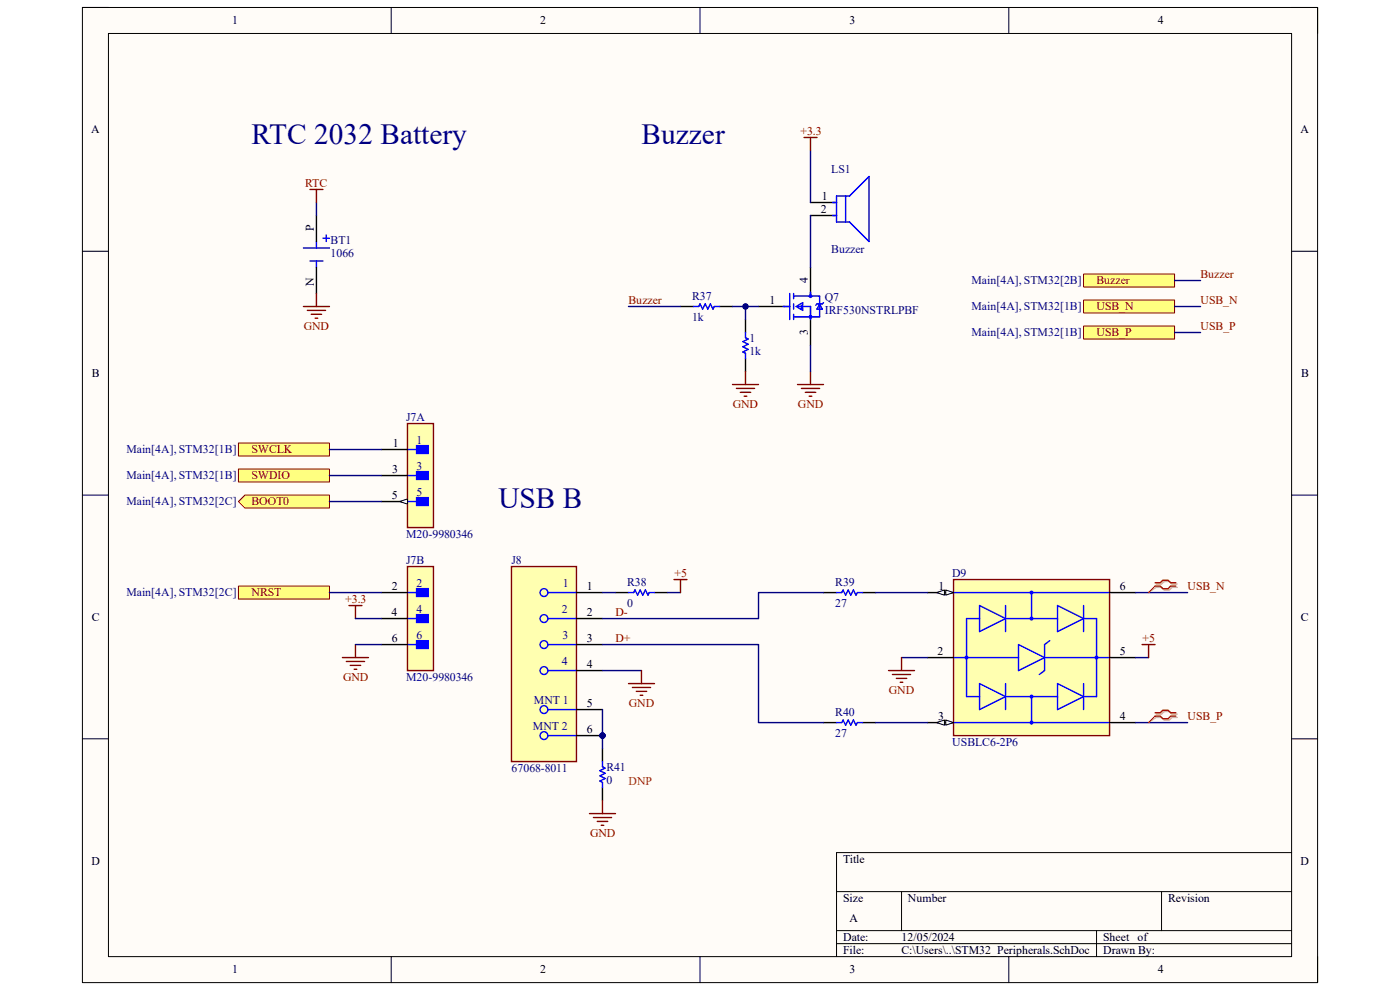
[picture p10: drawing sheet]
<svg xmlns="http://www.w3.org/2000/svg" width="297mm" height="210mm" viewBox="0 0 297 210" stroke-linecap="round" stroke-linejoin="round" font-family="sans-serif">
<path d="M17.5 1.6h262v206.8h-262z" fill-rule="evenodd" fill="#fffcf8"/>
<path d="M17.5 1.6h262v206.8h-262z" fill="none" stroke="#000" stroke-width=".21"/>
<path d="M23 7.1h251v195.8h-251z" fill-rule="evenodd" fill="#fffcf8"/>
<g fill="none" stroke="#000" stroke-width=".21">
<path d="M17.5 1.6h5.5M23 7.1h251v195.8h-251zM83 1.6v5.5M148.5 1.6v5.5M214 1.6v5.5M274 1.6h5.5v5.5M17.5 53.3h5.5M274 53.3h5.5M17.5 105h5.5M274 105h5.5M17.5 156.7h5.5M274 156.7h5.5"/>
<path d="M177.5 189.1h96.5M177.5 197.4h96.5M191.3 189.1v8.3M232.6 197.4v5.5M246.4 189.1v8.3M274 180.9h-96.5v22M83 202.9v5.5M148.5 202.9v5.5M177.5 200.2h96.5M214 202.9v5.5M279.5 202.9v5.5"/>
</g>
<g fill="none" stroke="#00f" stroke-width=".3">
<path d="M64.4 52.6h5.5M65.8 55.4h2.7M67.1 51.2v1.4M67.1 55.4v1.3M68.5 50.5h1.4M69.2 49.9v1.3M176.6 43h.9M176.6 45.7h.9M177.5 41.6h2.7l4.2-4.2v13.8l-4.2-4.1h-2.7zM179.4 41.6v5.5M147.1 65h1.1l.3-.5 .6 1.1 .5-1.1 .6 1.1 .5-1.1 .6 1.1 .2-.6h1.1M158.2 70.5v1.1l.5 .3-1.1 .6 1.1 .5-1.1 .6 1.1 .5-1.1 .6 .6 .3v1.1"/>
<path d="M166.2 65h1.3M167.5 62.3v5.5M168.4 62.3v1.1M168.4 64.5v1.1M168.4 66.7v1.1M168.4 62.8h5.5v4.4h-5.5M168.9 65l1.4-.8v1.6zM169.2 65h2.7v2.8M170 64.7v.9M171.9 62v.8M173.9 64.5l.5 1.1h-1.1zM174.7 64.2l-.3 .3h-1.1l-.2 .2"/>
<circle cx="171.9" cy="67.2" r=".28"/>
<circle cx="171.9" cy="62.8" r=".28"/>
</g>
<path d="M67.1 45.7v5.5M67.1 56.7v5.6M171.9 43h5.6M171.9 45.7h5.6M171.9 56.7v5.6M144.4 65h2.7M152.6 65h2.8M158.2 67.8v2.7M158.2 76.1v2.7M160.9 65h5.5M171.9 67.8v5.5" fill="none" stroke="#000" stroke-width=".3"/>
<circle cx="127.8" cy="156" r=".55" fill="#000080"/>
<circle cx="127.8" cy="156" r=".55" fill="none" stroke="#000080" stroke-width=".21"/>
<path d="M108.5 120.2h13.8v41.4h-13.8z" fill-rule="evenodd" fill="#ffffb0"/>
<path d="M108.5 120.2h13.8v41.4h-13.8z" fill="none" stroke="#800000" stroke-width=".3"/>
<g fill="none" stroke="#00f" stroke-width=".3">
<path d="M116.2 125.7h6.1M116.2 131.2h6.1M116.2 136.7h6.1M116.2 142.3h6.1M116.2 150.5h6.1M116.2 156h6.1"/>
<circle cx="115.4" cy="125.7" r=".83"/>
<circle cx="115.4" cy="131.2" r=".83"/>
<circle cx="115.4" cy="136.7" r=".83"/>
<circle cx="115.4" cy="142.3" r=".83"/>
<circle cx="115.4" cy="150.5" r=".83"/>
<circle cx="115.4" cy="156" r=".83"/>
</g>
<path d="M122.3 125.7h5.5M122.3 131.2h5.5M122.3 136.7h5.5M122.3 142.3h5.5M122.3 150.5h5.5M122.3 156h5.5" fill="none" stroke="#000" stroke-width=".3"/>
<circle cx="127.8" cy="156" r=".55" fill="#000080"/>
<circle cx="127.8" cy="156" r=".55" fill="none" stroke="#000080" stroke-width=".21"/>
<path d="M130.6 125.7h2.7M138.8 125.7h2.8" fill="none" stroke="#000" stroke-width=".3"/>
<path d="M133.3 125.7h1.1l.3-.5 .6 1.1 .5-1.1 .6 1.1 .5-1.1 .6 1.1 .2-.6h1.1" fill="none" stroke="#00f" stroke-width=".3"/>
<path d="M202.3 122.9h33.1v33.2h-33.1z" fill-rule="evenodd" fill="#ffffb0"/>
<path d="M202.3 122.9h33.1v33.2h-33.1z" fill="none" stroke="#800000" stroke-width=".3"/>
<g fill="none" stroke="#00f" stroke-width=".3">
<path d="M202.3 139.5h13.8M202.3 125.7h33.1M207.8 128.5l5.5 2.7-5.5 2.8zM207.8 131.2h-2.7v16.6h2.7M213.3 128.5v5.5M213.3 131.2h11.1M216.1 136.7l5.5 2.8-5.5 2.8zM218.8 125.7v5.5M221.6 139.5h13.8M222.7 135.9l-1.1 .8v5.6l-1.1 .8M224.4 128.5l5.5 2.7-5.5 2.8zM229.9 128.5v5.5"/>
<path d="M229.9 131.2h2.7v16.6h-2.7M202.3 153.3h33.1M207.8 145l5.5 2.8-5.5 2.7zM213.3 145v5.5M213.3 147.8h11.1M218.8 147.8v5.5M224.4 145l5.5 2.8-5.5 2.7zM229.9 145v5.5"/>
<circle cx="205.1" cy="139.5" r=".28"/>
<circle cx="218.8" cy="125.7" r=".28"/>
<circle cx="218.8" cy="131.2" r=".28"/>
<circle cx="232.6" cy="139.5" r=".28"/>
<circle cx="218.8" cy="147.8" r=".28"/>
<circle cx="218.8" cy="153.3" r=".28"/>
</g>
<path d="M196.8 125.7h5.5" fill="none" stroke="#000" stroke-width=".3"/>
<path d="M200.6 125.2l1.7 .5-1.7 .6z" fill="#f8fcff"/>
<path d="M200.6 125.2l1.7 .5-1.7 .6z" fill="none" stroke="#000" stroke-width=".21"/>
<path d="M198.7 125.7l1.7-.5v1.1z" fill="#f8fcff"/>
<path d="M198.7 125.7l1.7-.5v1.1z" fill="none" stroke="#000" stroke-width=".21"/>
<path d="M196.8 139.5h5.5M196.8 153.3h5.5" fill="none" stroke="#000" stroke-width=".3"/>
<path d="M200.6 152.7l1.7 .6-1.7 .5z" fill="#f8fcff"/>
<path d="M200.6 152.7l1.7 .6-1.7 .5z" fill="none" stroke="#000" stroke-width=".21"/>
<path d="M198.7 153.3l1.7-.6v1.1z" fill="#f8fcff"/>
<path d="M198.7 153.3l1.7-.6v1.1z" fill="none" stroke="#000" stroke-width=".21"/>
<path d="M174.7 125.7h2.8M183 125.7h2.7M235.4 139.5h5.5M235.4 125.7h5.5M174.7 153.3h2.8M183 153.3h2.7M235.4 153.3h5.5" fill="none" stroke="#000" stroke-width=".3"/>
<path d="M177.5 125.7h1.1l.2-.5 .6 1.1 .5-1.1 .6 1.1 .5-1.1 .6 1.1 .3-.6h1.1M177.5 153.3h1.1l.2-.6 .6 1.1 .5-1.1 .6 1.1 .5-1.1 .6 1.1 .3-.5h1.1" fill="none" stroke="#00f" stroke-width=".3"/>
<path d="M229.9 58.1h19.3v2.8h-19.3z" fill-rule="evenodd" fill="#ffff80"/>
<path d="M229.9 58.1h19.3v2.8h-19.3z" fill="none" stroke="#800000" stroke-width=".21"/>
<path d="M229.9 63.6h19.3v2.8h-19.3z" fill-rule="evenodd" fill="#ffff80"/>
<path d="M229.9 63.6h19.3v2.8h-19.3z" fill="none" stroke="#800000" stroke-width=".21"/>
<path d="M229.9 69.2h19.3v2.7h-19.3z" fill-rule="evenodd" fill="#ffff80"/>
<path d="M229.9 69.2h19.3v2.7h-19.3z" fill="none" stroke="#800000" stroke-width=".21"/>
<path d="M127.8 158.8v2.8M127.8 167.1v2.7" fill="none" stroke="#000" stroke-width=".3"/>
<path d="M127.8 161.6v1.1l.6 .2-1.1 .6 1.1 .5-1.1 .6 1.1 .5-1.1 .6 .5 .3v1.1" fill="none" stroke="#00f" stroke-width=".3"/>
<path d="M50.6 94h19.3v2.7h-19.3z" fill-rule="evenodd" fill="#ffff80"/>
<path d="M50.6 94h19.3v2.7h-19.3z" fill="none" stroke="#800000" stroke-width=".21"/>
<path d="M50.6 99.5h19.3v2.8h-19.3z" fill-rule="evenodd" fill="#ffff80"/>
<path d="M50.6 99.5h19.3v2.8h-19.3z" fill="none" stroke="#800000" stroke-width=".21"/>
<path d="M50.6 106.4l1.4-1.4h17.9v2.8h-17.9z" fill-rule="evenodd" fill="#ffff80"/>
<path d="M50.6 106.4l1.4-1.4h17.9v2.8h-17.9z" fill="none" stroke="#800000" stroke-width=".21"/>
<path d="M50.6 124.3h19.3v2.8h-19.3z" fill-rule="evenodd" fill="#ffff80"/>
<path d="M50.6 124.3h19.3v2.8h-19.3z" fill="none" stroke="#800000" stroke-width=".21"/>
<path d="M86.4 89.8h5.6v22.1h-5.6z" fill-rule="evenodd" fill="#ffffb0"/>
<path d="M86.4 89.8h5.6v22.1h-5.6z" fill="none" stroke="#800000" stroke-width=".3"/>
<path d="M88.4 94.5h2.5v1.7h-2.5z" fill-rule="evenodd" fill="#00f"/>
<path d="M86.4 95.4h2M88.4 94.5h2.5v1.7h-2.5z" fill="none" stroke="#00f" stroke-width=".3"/>
<path d="M88.4 100h2.5v1.7h-2.5z" fill-rule="evenodd" fill="#00f"/>
<path d="M86.4 100.9h2M88.4 100h2.5v1.7h-2.5z" fill="none" stroke="#00f" stroke-width=".3"/>
<path d="M88.4 105.6h2.5v1.6h-2.5z" fill-rule="evenodd" fill="#00f"/>
<path d="M86.4 106.4h2M88.4 105.6h2.5v1.6h-2.5z" fill="none" stroke="#00f" stroke-width=".3"/>
<path d="M80.9 95.4h5.5M80.9 100.9h5.5M80.9 106.4h5.5" fill="none" stroke="#000" stroke-width=".3"/>
<path d="M84.8 106.4l1.6-.6v1.1z" fill="#f8fcff"/>
<path d="M84.8 106.4l1.6-.6v1.1z" fill="none" stroke="#000" stroke-width=".21"/>
<path d="M86.4 120.2h5.6v22.1h-5.6z" fill-rule="evenodd" fill="#ffffb0"/>
<path d="M86.4 120.2h5.6v22.1h-5.6z" fill="none" stroke="#800000" stroke-width=".3"/>
<path d="M88.4 124.9h2.5v1.6h-2.5z" fill-rule="evenodd" fill="#00f"/>
<path d="M86.4 125.7h2M88.4 124.9h2.5v1.6h-2.5z" fill="none" stroke="#00f" stroke-width=".3"/>
<path d="M88.4 130.4h2.5v1.6h-2.5z" fill-rule="evenodd" fill="#00f"/>
<path d="M86.4 131.2h2M88.4 130.4h2.5v1.6h-2.5z" fill="none" stroke="#00f" stroke-width=".3"/>
<path d="M88.4 135.9h2.5v1.7h-2.5z" fill-rule="evenodd" fill="#00f"/>
<path d="M86.4 136.7h2M88.4 135.9h2.5v1.7h-2.5z" fill="none" stroke="#00f" stroke-width=".3"/>
<path d="M80.9 125.7h5.5M80.9 131.2h5.5M80.9 136.7h5.5" fill="none" stroke="#000" stroke-width=".3"/>
<g fill="none" stroke="#800000" stroke-width=".3">
<path d="M64.4 65h5.5M65.2 65.8h3.9M66 66.7h2.2M66.9 67.5h.5M67.1 62.3v2.7M158.2 78.8v2.8M171.9 78.8v2.8M155.4 81.6h5.5M156.2 82.4h3.9M157.1 83.2h2.2M157.9 84.1h.5M169.2 81.6h5.5"/>
<path d="M170 82.4h3.9M170.8 83.2h2.3M171.7 84.1h.5M72.6 139.5h5.6M74 128.5h2.8M75.4 128.5v2.7M75.4 136.7v2.8M73.5 140.3h3.8M74.3 141.1h2.2M75.1 142h.6M125.1 172.6h5.5M125.9 173.4h3.9"/>
<path d="M126.7 174.3h2.2M127.5 175.1h.6M127.8 169.8v2.8"/>
</g>
<path d="M67.1 43v2.7M158.2 65v2.8" fill="none" stroke="#000080" stroke-width=".3"/>
<circle cx="158.2" cy="65" r=".55" fill="#000080"/>
<circle cx="158.2" cy="65" r=".55" fill="none" stroke="#000080" stroke-width=".21"/>
<path d="M171.9 31.9v11.1M171.9 45.7v11M133.3 65h11.1M127.8 150.5v5.5" fill="none" stroke="#000080" stroke-width=".3"/>
<circle cx="127.8" cy="156" r=".55" fill="#000080"/>
<circle cx="127.8" cy="156" r=".55" fill="none" stroke="#000080" stroke-width=".21"/>
<path d="M155.4 65h5.5M127.8 136.7h33.1v16.6h13.8M127.8 125.7h2.8M141.6 125.7h2.8M174.7 125.7h-13.8v5.5h-33.1M185.7 125.7h11.1M191.3 139.5h5.5M240.9 139.5h2.8M185.7 153.3h11.1" fill="none" stroke="#000080" stroke-width=".3"/>
<circle cx="158.2" cy="65" r=".55" fill="#000080"/>
<circle cx="158.2" cy="65" r=".55" fill="none" stroke="#000080" stroke-width=".21"/>
<path d="M249.2 59.5h5.5M249.2 65h5.5M249.2 70.5h5.5M127.8 156v2.8" fill="none" stroke="#000080" stroke-width=".3"/>
<circle cx="127.8" cy="156" r=".55" fill="#000080"/>
<circle cx="127.8" cy="156" r=".55" fill="none" stroke="#000080" stroke-width=".21"/>
<path d="M171.9 73.3v5.5M69.9 95.4h11M69.9 100.9h11M69.9 106.4h11M69.9 125.7h11M75.4 136.7h5.5M75.4 131.2h5.5M240.9 125.7h11M127.8 142.3h8.3M240.9 153.3h11" fill="none" stroke="#000080" stroke-width=".3"/>
<g fill="none" stroke="#800000" stroke-width=".3">
<path d="M170.6 29.2h2.7M171.9 29.2v2.7M65.8 40.2h2.7M67.1 40.2v2.8M143 122.9h2.7M144.4 122.9v2.8M191.3 139.5v2.8M242.3 136.7h2.7M243.7 136.7v2.8M133.3 145h5.5M134.2 145.8h3.8M135 146.7h2.2"/>
<path d="M135.8 147.5h.6M136.1 142.3v2.7M188.5 142.3h5.5M189.3 143.1h3.9M190.2 143.9h2.2M191 144.7h.5"/>
</g>
<path d="M245.3 123.9h1.1l.6-.5h1.1l.5 .5h1.1M245.3 124.6h1.1l.6 .6h1.1l.5-.6h1.1M245.3 151.5h1.1l.6-.6h1.1l.5 .6h1.1M245.3 152.2h1.1l.6 .5h1.1l.5-.5h1.1" fill="none" stroke="#d0a19e" stroke-width=".3"/>
<path d="M245.3 124.6l-1.6 1.1M245.3 152.2l-1.6 1.1" fill="none" stroke="#d0a19e" stroke-width=".21"/>
<path d="M245 123.6h1.1l.6-.5h1.1l.6 .5h1.1M245 124.3h1.1l.6 .6h1.1l.6-.6h1.1M245 151.2h1.1l.6-.5h1.1l.6 .5h1.1M245 151.9h1.1l.6 .6h1.1l.6-.6h1.1" fill="none" stroke="#f00" stroke-width=".3"/>
<path d="M245 124.3l-1.3 1.4M245 151.9l-1.3 1.4" fill="none" stroke="#f00" stroke-width=".21"/>
<g font-size="6.2" fill="#000080">
<text x="53.3" y="30.6">RTC 2032 Battery</text>
<text x="136.1" y="30.6">Buzzer</text>
<text x="105.7" y="107.8">USB B</text>
</g>
<g font-size="2.5">
<text x="49.3" y="5.2">1</text>
<text x="114.6" y="5.2">2</text>
<text x="180.2" y="5.2">3</text>
<text x="245.6" y="5.2">4</text>
<text x="19.3" y="28.3">A</text>
<text x="275.9" y="28.3">A</text>
<text x="174.1" y="45.2">2</text>
<text x="174.3" y="42.4">1</text>
<text x="66.6" y="49" transform="rotate(-90 66.6 49)">P</text>
<text x="66.6" y="60.7" transform="rotate(-90 66.6 60.7)">N</text>
<text x="163.3" y="64.5">1</text>
<text x="171.4" y="60.1" transform="rotate(-90 171.4 60.1)">4</text>
<text x="171.4" y="71" transform="rotate(-90 171.4 71)">3</text>
<text x="19.5" y="80">B</text>
<text x="276" y="80">B</text>
<text x="83.3" y="94.8">1</text>
<text x="83.2" y="100.3">3</text>
<text x="83.1" y="105.8">5</text>
<text x="83.1" y="125.1">2</text>
<text x="124.5" y="125.1">1</text>
<text x="199.1" y="125.1">1</text>
<text x="237.6" y="125.1">6</text>
<text x="19.5" y="131.7">C</text>
<text x="83.1" y="130.7">4</text>
<text x="124.5" y="130.7">2</text>
<text x="276" y="131.7">C</text>
<text x="83.1" y="136.2">6</text>
<text x="124.5" y="136.2">3</text>
<text x="124.5" y="141.7">4</text>
<text x="198.9" y="138.9">2</text>
<text x="237.6" y="138.9">5</text>
<text x="124.5" y="150">5</text>
<text x="124.5" y="155.5">6</text>
<text x="199.1" y="152.7">3</text>
<text x="237.6" y="152.7">4</text>
<text x="19.4" y="183.4">D</text>
<text x="178.9" y="183">Title</text>
<text x="275.9" y="183.4">D</text>
<text x="178.9" y="191.3">Size</text>
<text x="192.6" y="191.3">Number</text>
<text x="247.8" y="191.3">Revision</text>
<text x="180.2" y="195.5">A</text>
<text x="178.9" y="199.6">Date:</text>
<text x="178.9" y="202.4">File:</text>
<text x="191.3" y="199.6">12/05/2024</text>
<text x="191.3" y="202.4">C:\Users\..\STM32_Peripherals.SchDoc</text>
<text x="234" y="202.4">Drawn By:</text>
<text x="234" y="199.6">Sheet</text>
<text x="241.4" y="199.6">of</text>
<text x="49.3" y="206.5">1</text>
<text x="114.6" y="206.5">2</text>
<text x="180.2" y="206.5">3</text>
<text x="245.6" y="206.5">4</text>
</g>
<g font-size="2.5" fill="#800000">
<text x="169.8" y="28.6">+3.3</text>
<text x="64.8" y="39.6">RTC</text>
<text x="254.7" y="58.9">Buzzer</text>
<text x="133.3" y="64.5">Buzzer</text>
<text x="232.6" y="60.3">Buzzer</text>
<text x="232.6" y="65.8">USB_N</text>
<text x="254.7" y="64.5">USB_N</text>
<text x="64.5" y="70">GND</text>
<text x="232.6" y="71.4">USB_P</text>
<text x="254.7" y="70">USB_P</text>
<text x="155.5" y="86.5">GND</text>
<text x="169.3" y="86.5">GND</text>
<text x="53.3" y="96.2">SWCLK</text>
<text x="53.3" y="101.7">SWDIO</text>
<text x="53.3" y="107.2">BOOT0</text>
<text x="143.1" y="122.4">+5</text>
<text x="251.9" y="125.1">USB_N</text>
<text x="53.3" y="126.5">NRST</text>
<text x="73.2" y="127.9">+3.3</text>
<text x="130.6" y="130.7">D-</text>
<text x="130.6" y="136.2">D+</text>
<text x="242.4" y="136.2">+5</text>
<text x="72.8" y="144.4">GND</text>
<text x="133.4" y="150">GND</text>
<text x="188.6" y="147.2">GND</text>
<text x="251.9" y="152.7">USB_P</text>
<text x="125.2" y="177.5">GND</text>
</g>
<g font-size="2.5" fill="#000080">
<text x="176.4" y="36.6">LS1</text>
<text x="70.1" y="51.8">BT1</text>
<text x="176.4" y="53.7">Buzzer</text>
<text x="70.1" y="54.5">1066</text>
<text x="146.9" y="63.6">R37</text>
<text x="175" y="63.9">Q7</text>
<text x="206.1" y="60.3">Main[4A], STM32[2B]</text>
<text x="206.1" y="65.8">Main[4A], STM32[1B]</text>
<text x="146.9" y="68">1k</text>
<text x="175" y="66.7">IRF530NSTRLPBF</text>
<text x="206.1" y="71.4">Main[4A], STM32[1B]</text>
<text x="159" y="72.5">1</text>
<text x="159" y="75.2">1k</text>
<text x="86.1" y="89.3">J7A</text>
<text x="88.4" y="94.2">1</text>
<text x="26.8" y="96.2">Main[4A], STM32[1B]</text>
<text x="26.8" y="101.7">Main[4A], STM32[1B]</text>
<text x="88.4" y="99.8">3</text>
<text x="26.8" y="107.2">Main[4A], STM32[2C]</text>
<text x="88.4" y="105.3">5</text>
<text x="86.1" y="114.1">M20-9980346</text>
<text x="86.1" y="119.6">J7B</text>
<text x="108.5" y="119.6">J8</text>
<text x="88.4" y="124.6">2</text>
<text x="119.4" y="124.6">1</text>
<text x="133.1" y="124.3">R38</text>
<text x="177.2" y="124.3">R39</text>
<text x="202" y="122.4">D9</text>
<text x="26.8" y="126.5">Main[4A], STM32[2C]</text>
<text x="88.4" y="130.1">4</text>
<text x="119.2" y="130.1">2</text>
<text x="133.1" y="128.7">0</text>
<text x="177.2" y="128.7">27</text>
<text x="88.4" y="135.6">6</text>
<text x="119.3" y="135.6">3</text>
<text x="119.2" y="141.1">4</text>
<text x="86.1" y="144.4">M20-9980346</text>
<text x="113.3" y="149.4">MNT 1</text>
<text x="113.1" y="154.9">MNT 2</text>
<text x="177.2" y="151.9">R40</text>
<text x="177.2" y="156.3">27</text>
<text x="202" y="158.2">USBLC6-2P6</text>
<text x="108.5" y="163.7">67068-8011</text>
<text x="128.7" y="163.5">R41</text>
<text x="128.7" y="166.2">0</text>
</g>
<text font-size="2.5" fill="#f00" x="133.3" y="166.5">DNP</text>
</svg>
